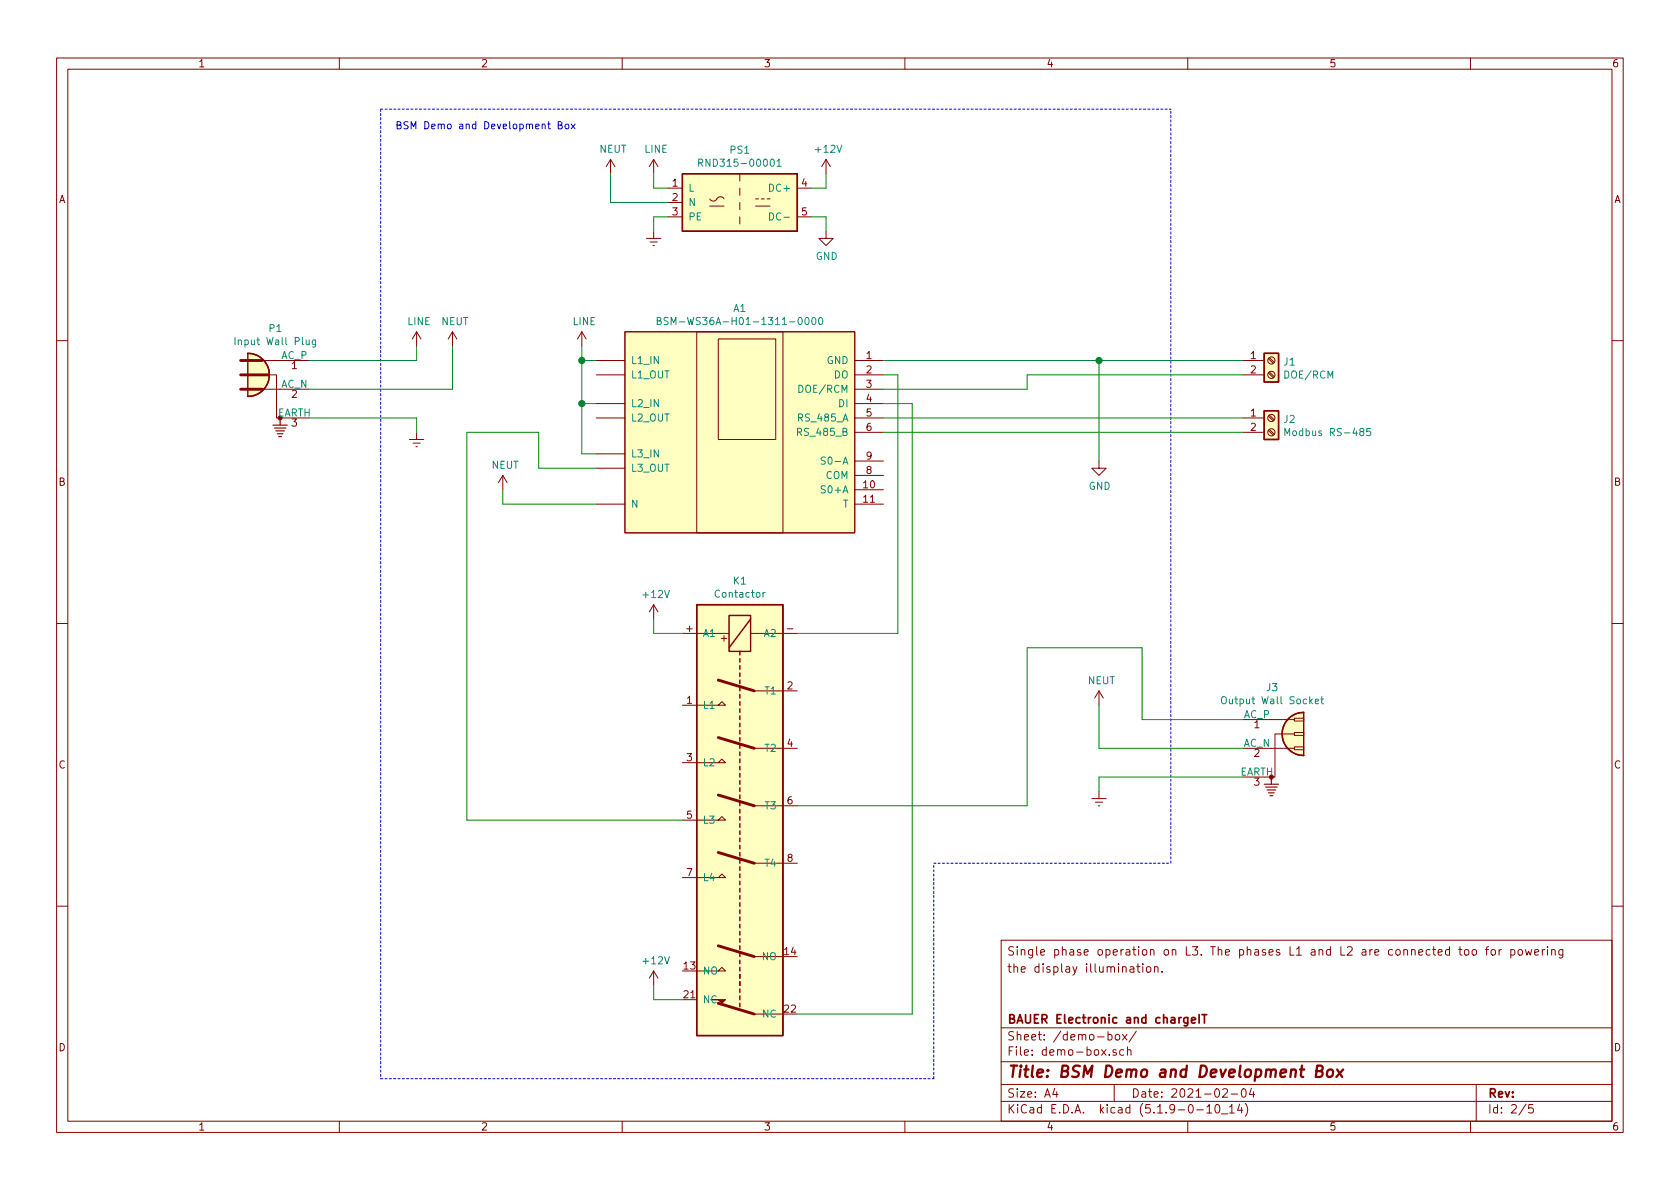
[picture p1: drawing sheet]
<svg xmlns="http://www.w3.org/2000/svg" width="297mm" height="210mm" viewBox="0 0 297 210" stroke-linecap="round" stroke-linejoin="round" font-family="sans-serif">
<g fill="none" stroke="#840000" stroke-width=".18">
<path d="M10 10.3h277v189.9h-277zM12 12.2h273v186.1h-273zM60 10.3v1.9M110 10.3v1.9M160 10.3v1.9M210 10.3v1.9M260 10.3v1.9M107.9 28.2l-.7 1.3M107.9 28.2v2.5M107.9 28.2l.8 1.3M115.6 28.2v2.5M115.6 28.2l-.8 1.3"/>
<path d="M115.6 28.2l.7 1.3M118.1 33.3h2.5M118.1 35.8h2.5M118.1 38.3h2.5M125.5 35.2a.81 .81 0 0 0 .8 .3 .81 .81 0 0 0 .6-.5 .73 .73 0 0 1 1.1 .2M125.5 36.4h2.5M130.8 30.7v1.3M130.8 33.3v1.2M130.8 35.8v1.3M130.8 38.3v1.3M133.6 36.4h2.5M133.6 35.2h.5"/>
<path d="M134.6 35.2h.5M135.6 35.2h.5M141 33.3h2.5M141 38.3h2.5M146 28.2l-.7 1.3M146 28.2v2.5M146 28.2l.8 1.3M73.7 58.7l-.8 1.2M73.7 58.7v2.5M73.7 58.7l.7 1.2M80 58.7l-.8 1.2M80 58.7v2.5"/>
<path d="M80 58.7l.8 1.2M102.9 58.7l-.8 1.2M102.9 58.7v2.5M102.9 58.7l.7 1.2M110.5 58.7h40.6v35.5h-40.6zM114.3 42.2h2.5M114.9 42.8h1.3M115.4 43.4h.3M115.6 40.9v1.3M123.2 58.7h15.2v35.5h-15.2zM127 59.9h10.2v17.8h-10.2zM146 40.9v1.3h1.3l-1.3 1.2-1.2-1.2h1.2"/>
<path d="M10 60.2h2M42.5 66.3h6.4v7.6h5.7M46.4 68.8h8.2M46.4 63.7h8.2M72.4 77.7h2.5M73 78.4h1.3M73.5 79h.3M73.7 76.4v1.3M105.4 63.7h5.1M105.4 73.9h5.1M105.4 66.3h5.1M105.4 71.4h5.1"/>
<path d="M151.1 68.8h5.1M151.1 63.7h5.1M151.1 73.9h5.1M151.1 76.4h5.1M151.1 66.3h5.1M151.1 71.4h5.1M219.7 63.7h3.8M219.7 73.9h3.8M219.7 76.4h3.8M219.7 66.3h3.8M224.3 76.1l.8 .9M224.3 73.6l.8 .8"/>
<path d="M224.3 66l.8 .8M224.3 63.4l.8 .9M224.4 75.9l.9 .9M224.4 73.4l.9 .8M224.4 65.8l.9 .8M224.4 63.2l.9 .9M285 60.2h2M88.9 84.1l-.8 1.2M88.9 84.1v2.5M88.9 84.1l.8 1.2M105.4 89.1h5.1M105.4 80.3h5.1"/>
<path d="M105.4 82.8h5.1M151.1 86.6h5.1M151.1 89.1h5.1M151.1 84.1h5.1M151.1 81.5h5.1M194.3 81.5v1.3h1.3l-1.3 1.3-1.3-1.3h1.3M10 110.3h2M115.6 106.9v2.6M115.6 106.9l-.8 1.3M115.6 106.9l.7 1.3M120.6 112h8.3M132.7 112h8.3"/>
<path d="M285 110.3h2M120.6 124.7h7.7l-.7-.6-.6 .6M120.6 134.9h7.7l-.7-.7-.6 .7M133.3 122.2h7.7M133.3 132.3h7.7M194.3 122.2v2.5M194.3 139.9v1.3M194.3 122.2l-.8 1.2M194.3 122.2l.8 1.2M219.7 132.3h9.2M219.7 127.2h9.2M228.9 132.1h1.6v.5h-1.6z"/>
<path d="M228.9 129.5h1.6v.5h-1.6zM228.9 127h1.6v.5h-1.6zM228.9 129.8h-3.5v7.6h-5.7M120.6 145h7.7l-.7-.6-.6 .6M120.6 155.2h7.7l-.7-.6-.6 .6M133.3 142.5h7.7M133.3 152.6h7.7M193 141.2h2.6M193.7 141.9h1.2M194.2 142.5h.2M10 160.2h2M115.6 171.7v2.5"/>
<path d="M115.6 171.7l-.8 1.3M115.6 171.7l.7 1.3M123.2 171.7h5.1l-.7-.6-.6 .6M133.3 169.2h5.1M133.3 179.3h5.1M177 166.3h108v32h-108zM199.8 171h.6l.1 .9M200.5 171.3l-.5 .1-.2 .2v.3h.2h.5M201 170.9h.5M201.2 170.4v1.3l.3 .2M202.1 170.4v.2M202.1 170.9v1"/>
<path d="M202.8 171.1l.2-.2 .4 .2v.7l-.2 .1-.4-.1zM204.1 171.1l.2-.2 .4 .1v.9M204.1 170.9v1M205.5 171.8v.1M257.9 167.9h.6M258.1 167.4v1.3l.4 .2M259 168l.2-.1 .4 .1v.8l-.2 .1-.4-.1zM260.3 168l.3-.1 .4 .1v.8l-.2 .1-.5-.1zM262.6 167.9h.6M263.2 167.4l-.4 .2v1.3M263.7 168l.2-.1 .4 .1v.8l-.2 .1-.4-.1zM265 167.9v1"/>
<path d="M265.5 167.9l-.5 .3M267.1 168l.5-.1 .2 .3v.6l-.2 .1-.5-.1M267.1 167.9v1.5M268.5 168l.2-.1 .4 .1 .1 .6-.1 .2-.4 .1-.2-.1zM269.7 167.9l.3 1 .3-.7 .3 .7 .2-1M271.3 168.4l.8-.1-.1-.3-.4-.1-.3 .2 .1 .7h.6M272.7 167.9v1M273.1 167.9l-.4 .3M273.6 167.4v.2M273.6 167.9v1M274.3 168h.1a.37 .37 0 0 1 .6 .1v.8M274.3 167.9v1"/>
<path d="M276.3 167.9v1.2l-.3 .3-.3-.1M276.3 168l-.4-.1-.3 .3 .1 .6 .2 .1 .4-.1M285 160.2h2M60 198.3v1.9M110 198.3v1.9M160 198.3v1.9M177 194.8h108M177 191.8h108M177 187.8h108M177 181.8h108M186.5 192.5l-.4 1h1M186.8 193v1"/>
<path d="M195.9 183l.4-.1 .3 .3-.1 .6-.2 .1-.4-.1M195.9 182.4v1.5M197 191.8v3M197.3 183.1l.2-.2 .4 .2v.7l-.2 .1-.4-.1zM197.3 185.7l-.3-.1-.2 .2v.2l.5 .2v.3h-.5M198.5 182.9l.8 1M198.7 185.7l-.4-.1-.3 .3v.6l.3 .1 .4-.1M199.3 182.9l-.8 1M199.3 185.7l.2-.1 .4 .1 .1 .9M199.3 185.1v1.5M200.9 182.3l-1.3 2M210 198.3v1.9"/>
<path d="M211.6 196.3h1.2M213.4 195.8l.4-.5v1.5M213.4 196.8h.8M215 195.4l.3-.1a.94 .94 0 0 1 0 1.5 .8 .8 0 0 1-.6-.6 .8 .8 0 0 1 .3-.8zM216 197h1.1M216.2 192.7l.2-.2h.4l.2 .5-.9 1h.9M217.4 195.8l.4-.5v1.5M217.4 196.8h.8M217.7 193.5h1.1M219.2 195.2l-.4 1.1h.9M219.5 195.8v1M219.6 192.7l.4-.2a.94 .94 0 0 1 0 1.5 .82 .82 0 0 1-.4-1.3z"/>
<path d="M220.2 195.1a1.71 1.71 0 0 1 0 2.3M221.3 192.5l-.4 1h.9M221.6 193v1M260 198.3v1.9M261 191.8v6.5M269.8 195.2l-1.2 2M271 195.3h-.7v.7l.2-.1 .5 .1 .1 .2-.1 .5-.2 .1-.5-.1"/>
<circle cx="224.8" cy="66.3" r=".63"/>
<circle cx="224.8" cy="76.4" r=".63"/>
<circle cx="224.8" cy="63.7" r=".63"/>
<circle cx="224.8" cy="73.9" r=".63"/>
</g>
<path d="M232.8 189.4h.6a.5 .5 0 0 0 .5-.4 .5 .5 0 0 0-.3-.6h-.7l-.3 2h.8a.53 .53 0 0 0 .5-.5 .53 .53 0 0 0-.5-.5M234.8 189.3a.51 .51 0 0 1 .5-.2 .51 .51 0 0 1 .4 .4l-.1 .6a.54 .54 0 0 1-.5 .4 .54 .54 0 0 1-.5-.4zM236.4 189.1l.9 1.3M237.5 189.1l-1.2 1.3" fill="none" stroke="#840000" stroke-width=".41"/>
<path d="M212 179.4v1.5M212.5 179.4h.9M213 179.4v1.5M210.7 180.4l.7-.1-.1-.3-.4-.1-.2 .2v.7h.6" fill="none" stroke="#840000" stroke-width=".3"/>
<g fill="#ffffc2" stroke="#ffffc2" stroke-width=".18">
<path d="M123.2 106.9h15.2v76.2h-15.2z"/>
<path d="M43.8 62.5a3.8 3.8 0 0 1 3.8 3.8 3.8 3.8 0 0 1-3.8 3.8z"/>
<path d="M227.8 127.1a3.7 3.7 0 0 1 2.7-1.1v7.6a3.8 3.8 0 0 1-3.5-2.3 3.8 3.8 0 0 1 .8-4.2z"/>
<path d="M223.5 72.6h2.6v5.1h-2.6z"/>
<path d="M120.6 30.7h20.4v10.2h-20.4z"/>
<path d="M110.5 58.7h40.6v35.5h-40.6z"/>
<path d="M223.5 62.5h2.6v5.1h-2.6z"/>
</g>
<g fill="none" stroke="#840000" stroke-width=".25">
<path d="M120.6 30.7h20.4v10.2h-20.4zM43.8 62.5a3.8 3.8 0 0 1 3.8 3.8 3.8 3.8 0 0 1-3.8 3.8zM223.5 72.6h2.6v5.1h-2.6zM223.5 62.5h2.6v5.1h-2.6zM123.2 106.9h15.2v76.2h-15.2zM128.9 108.8h3.8v6.4h-3.8zM130.8 115.2v.6M130.8 116.5v.6M130.8 117.7v.7M130.8 119v.6M132.7 109.5l-3.8 5M130.8 120.3v.6"/>
<path d="M130.8 121.5v.7M130.8 122.8v.6M130.8 124.1v.6M130.8 125.3v.7M130.8 126.6v.6M130.8 127.9v.6M130.8 129.2v.6M130.8 130.4v.7M130.8 131.7v.6M130.8 133v.6M130.8 134.2v.7M130.8 135.5v.6"/>
<path d="M130.8 136.8v.6M130.8 138v.7M130.8 139.3v.6M227.8 127.1a3.7 3.7 0 0 1 2.7-1.1v7.6a3.8 3.8 0 0 1-3.5-2.3 3.8 3.8 0 0 1 .8-4.2zM130.8 140.6v.6M130.8 141.9v.6M130.8 143.1v.7M130.8 144.4v.6M130.8 145.7v.6M130.8 146.9v.7M130.8 148.2v.6M130.8 149.5v.6"/>
<path d="M130.8 150.7v.7M130.8 152v.6M130.8 153.3v.6M130.8 154.6v.6M130.8 155.8v.7M130.8 157.1v.6M130.8 158.4v.6M130.8 159.6v.7M130.8 160.9v.6M130.8 162.2v.6M130.8 163.4v.7M130.8 164.7v.6"/>
<path d="M130.8 166v.6M130.8 167.3v.6M130.8 168.5v.7M130.8 169.8v.6M130.8 171.1v.6M130.8 172.3v.7M130.8 173.6v.6M130.8 174.9v.6M130.8 176.1v.7M130.8 177.4v.6"/>
</g>
<path d="M42.5 68.8h3.9M42.5 66.3h5M42.5 63.7h3.9M127 120.3l6.3 1.9M127 130.4l6.3 1.9M127 140.6l6.3 1.9M127 150.7l6.3 1.9M127 167.3l6.3 1.9M127 177.4l6.3 1.9" fill="none" stroke="#840000" stroke-width=".51"/>
<path d="M125.7 176.8h2.6l-.7 .6-.6-.6z" fill="#840000" stroke="#840000" stroke-width=".18"/>
<g fill="none" stroke="#008484" stroke-width=".18">
<path d="M123.5 28.8l.7-.1v-.4l-.2-.2h-.5v1.3M123.9 28.8l.4 .6M136.1 37.6a.64 .64 0 0 1 .7 .7 .64 .64 0 0 1-.7 .6zM137.4 28.5l.3-.4v1.3M137.4 29.4h.7M41.6 59.7v1.3M116.2 56.7h.5l.2-.2-.1-.2-.6-.2v1.3h.5l.2-.1v-.3l-.3-.3M118.1 56.2l-.4-.1-.2 .2-.1 .2 .1 .2 .5 .2 .1 .3-.2 .2-.5-.1M142.4 56.3l.2-.2a.67 .67 0 0 1 .5 .7 .67 .67 0 0 1-.5 .6l-.2-.2-.1-.3zM143.6 56.3l.2-.2a.69 .69 0 0 1 .5 .7 .69 .69 0 0 1-.5 .6l-.2-.1-.1-.4zM144.9 56.3l.1-.2a.67 .67 0 0 1 .5 .7 .67 .67 0 0 1-.5 .6l-.3-.5zM55.8 60.1v1.2l-.2 .1-.3-.1"/>
<path d="M55.8 60.2l-.4-.1-.2 .2 .1 .6h.5M141.2 68.1a.64 .64 0 0 1 .8 .7 .64 .64 0 0 1-.8 .6zM227.2 77v-1.2l.4 .9 .4-.9v1.2M242.3 75.8h-.6l-.1 .6 .5-.2 .3 .3v.3l-.3 .2-.5-.1M145.9 80.9l-.5-.1-.2 .1v.4l.6 .3 .1 .3-.2 .2-.5-.1M135.3 104.8l-.4 .2M216.2 123.3l.1-.1a.44 .44 0 0 1 .5 .4v.7l-.3 .2-.3-.1a.93 .93 0 0 1 0-1.1zM232.6 124l.5-.1v-.2l-.4-.1-.1 .2v.6h.5M233.5 123.6h.5M233.7 123.2v1.1l.3 .2"/>
</g>
<path d="M48.3 75.2h2.5M48.5 75.7h2M48.8 76.2h1.5M49 76.7h1M49.3 77.2h.5M49.5 73.9v1.3M223.5 138.7h2.6M223.8 139.2h2M224 139.7h1.6M224.8 137.4v1.3M224.3 140.2h1M224.5 140.7h.5" fill="none" stroke="#840000" stroke-width=".2"/>
<path d="M67.3 19.3v171.4M67.3 19.3h139.7M165.1 152.6h41.9M207 152.6v-133.3M67.3 190.7h97.8M165.1 190.7v-38.1" fill="none" stroke="#0000c2" stroke-width=".18" stroke-dasharray=".4 .4"/>
<g fill="none" stroke="#008400" stroke-width=".18">
<path d="M107.9 30.7v5.1h10.2M115.6 30.7v2.6h2.5M118.1 38.3h-2.5v2.6M143.5 38.3h2.5v2.6M146 30.7v2.6h-2.5M54.6 73.9h19.1v2.5M73.7 61.2v2.5h-19.1M80 61.2v7.6h-25.4M102.9 63.7h2.5M102.9 61.2v19.1h2.5M102.9 71.4h2.5M156.2 73.9h63.5"/>
<path d="M156.2 76.4h63.5M156.2 63.7h63.5M156.2 66.3h2.5v45.7h-17.7M156.2 71.4h5.1v107.9h-20.3M194.3 63.7v17.8M219.7 66.3h-38.1v2.5h-25.4M88.9 86.6v2.5h16.5M105.4 82.8h-10.2v-6.4h-12.7v68.6h38.1M115.6 109.5v2.5h5M194.3 124.7v7.6h25.4M219.7 127.2h-17.8v-12.7h-20.3v28h-40.6M219.7 137.4h-25.4v2.5"/>
<path d="M115.6 174.2v2.6h5"/>
</g>
<path d="M98.7 22.1h.5l.2-.2-.1-.3-.6-.1v1.3h.5l.2-.1v-.4l-.3-.2M100 22l.3-.1 .3 .3-.1 .5-.3 .1-.3-.3zM101 21.9l.7 .9M101.7 21.9l-.7 .9" fill="none" stroke="#0000c2" stroke-width=".18"/>
<g fill="#008400" stroke="#008400" stroke-width=".25">
<circle cx="194.3" cy="63.7" r=".51"/>
<circle cx="102.9" cy="71.4" r=".51"/>
<circle cx="102.9" cy="63.7" r=".51"/>
</g>
<text font-size="2.8" fill="#840000" x="178" y="190.5">Title: BSM Demo and Development Box</text>
<g font-size="2.1" fill="#840000">
<text x="178" y="172">the display illumination.</text>
<text x="178" y="169">Single phase operation on L3. The phases L1 and L2 are connected too for powering</text>
<text x="178" y="184">Sheet: /demo-box/</text>
<text x="178" y="181">BAUER Electronic and chargeIT</text>
<text x="178" y="186.7">File: demo-box.sch</text>
<text x="178" y="196.9">KiCad E.D.A. kicad (5.1.9-0-10_14)</text>
<text x="178" y="194.1">Size: A4</text>
<text x="200" y="194.1">Date: 2021-02-04</text>
<text x="263" y="194.1">Rev:</text>
<text x="263" y="196.9">Id: 2/5</text>
</g>
<g font-size="1.8" fill="#840000">
<text x="35" y="11.9">1</text>
<text x="85" y="11.9">2</text>
<text x="135" y="11.9">3</text>
<text x="185" y="11.9">4</text>
<text x="235" y="11.9">5</text>
<text x="285" y="11.9">6</text>
<text x="10.4" y="35.9">A</text>
<text x="118.9" y="33">1</text>
<text x="118.9" y="35.6">2</text>
<text x="141.8" y="33">4</text>
<text x="285.4" y="35.9">A</text>
<text x="118.9" y="38.1">3</text>
<text x="141.8" y="38.1">5</text>
<text x="51.6" y="65.3">1</text>
<text x="153.2" y="63.5">1</text>
<text x="221.1" y="63.5">1</text>
<text x="51.6" y="70.4">2</text>
<text x="153.2" y="66">2</text>
<text x="153.2" y="68.6">3</text>
<text x="153.2" y="71.1">4</text>
<text x="221.1" y="66">2</text>
<text x="51.6" y="75.4">3</text>
<text x="153.2" y="73.7">5</text>
<text x="153.2" y="76.2">6</text>
<text x="221.1" y="73.7">1</text>
<text x="221.1" y="76.2">2</text>
<text x="153.2" y="83.8">8</text>
<text x="153.2" y="81.3">9</text>
<text x="10.4" y="85.9">B</text>
<text x="152.7" y="86.4">10</text>
<text x="152.7" y="88.9">11</text>
<text x="285.4" y="85.9">B</text>
<text x="121.4" y="111.8">+</text>
<text x="128.6" y="113.4" transform="rotate(-90 128.6 113.4)">+</text>
<text x="139.4" y="111.8">-</text>
<text x="121.4" y="124.5">1</text>
<text x="139.2" y="121.9">2</text>
<text x="221.8" y="128.8">1</text>
<text x="10.4" y="135.9">C</text>
<text x="121.4" y="134.6">3</text>
<text x="139.2" y="132.1">4</text>
<text x="221.8" y="133.9">2</text>
<text x="285.4" y="135.9">C</text>
<text x="139.2" y="142.2">6</text>
<text x="221.8" y="138.9">3</text>
<text x="121.4" y="144.8">5</text>
<text x="121.4" y="154.9">7</text>
<text x="139.2" y="152.4">8</text>
<text x="121" y="171.4">13</text>
<text x="138.7" y="168.9">14</text>
<text x="121" y="176.5">21</text>
<text x="138.7" y="179.1">22</text>
<text x="10.4" y="185.9">D</text>
<text x="285.4" y="185.9">D</text>
<text x="35" y="199.9">1</text>
<text x="85" y="199.9">2</text>
<text x="135" y="199.9">3</text>
<text x="185" y="199.9">4</text>
<text x="235" y="199.9">5</text>
<text x="285" y="199.9">6</text>
</g>
<text font-size="1.8" fill="#0000c2" x="69.8" y="22.9">BSM Demo and Development Box</text>
<g font-size="1.8" fill="#008484">
<text x="106" y="27">NEUT</text>
<text x="114" y="27">LINE</text>
<text x="124.7" y="29.5">RND315-00001</text>
<text x="129.1" y="27.2">PS1</text>
<text x="144.3" y="27">+12V</text>
<text x="121.7" y="33.9">L</text>
<text x="136.4" y="33.9">DC+</text>
<text x="121.7" y="36.4">N</text>
<text x="121.7" y="39">PE</text>
<text x="136.8" y="39">DC-</text>
<text x="144.2" y="46">GND</text>
<text x="47.6" y="58.7">P1</text>
<text x="72.1" y="57.5">LINE</text>
<text x="78" y="57.5">NEUT</text>
<text x="101.3" y="57.5">LINE</text>
<text x="119.1" y="57.5">BSM-WS36A-H01-1311-0000</text>
<text x="129.7" y="55.2">A1</text>
<text x="42.3" y="61">Input Wall Plug</text>
<text x="49.7" y="63.5">AC_P</text>
<text x="111.5" y="64.4">L1_IN</text>
<text x="146.2" y="64.4">GND</text>
<text x="227" y="64.6">J1</text>
<text x="49.7" y="68.6">AC_N</text>
<text x="111.5" y="66.9">L1_OUT</text>
<text x="141.8" y="69.5">DOE/RCM</text>
<text x="147.5" y="66.9">DO</text>
<text x="227.3" y="66.9">DOE/RCM</text>
<text x="49" y="73.7">EARTH</text>
<text x="111.5" y="72">L2_IN</text>
<text x="111.5" y="74.5">L2_OUT</text>
<text x="141.5" y="74.5">RS_485_A</text>
<text x="141.5" y="77.1">RS_485_B</text>
<text x="148.3" y="72">DI</text>
<text x="227" y="74.8">J2</text>
<text x="228.1" y="77.1">Modbus RS-485</text>
<text x="86.9" y="82.9">NEUT</text>
<text x="111.5" y="80.9">L3_IN</text>
<text x="111.5" y="83.4">L3_OUT</text>
<text x="146.1" y="82.2">S0-A</text>
<text x="111.5" y="89.8">N</text>
<text x="145.6" y="87.2">S0+A</text>
<text x="146" y="84.7">COM</text>
<text x="149" y="89.8">T</text>
<text x="192.5" y="86.6">GND</text>
<text x="113.9" y="105.8">+12V</text>
<text x="126.6" y="105.7">Contactor</text>
<text x="129.7" y="103.4">K1</text>
<text x="124.2" y="112.6">A1</text>
<text x="135.2" y="112.6">A2</text>
<text x="124.2" y="125.3">L1</text>
<text x="135.4" y="122.8">T1</text>
<text x="192.3" y="121">NEUT</text>
<text x="216.8" y="124.5">Output Wall Socket</text>
<text x="224" y="122.2">J3</text>
<text x="219.9" y="127">AC_P</text>
<text x="124.2" y="135.5">L2</text>
<text x="135.4" y="133">T2</text>
<text x="219.2" y="137.2">EARTH</text>
<text x="219.8" y="132.1">AC_N</text>
<text x="135.4" y="143.1">T3</text>
<text x="124.2" y="145.7">L3</text>
<text x="124.2" y="155.8">L4</text>
<text x="135.4" y="153.3">T4</text>
<text x="113.9" y="170.5">+12V</text>
<text x="124.2" y="172.3">NO</text>
<text x="134.8" y="169.8">NO</text>
<text x="124.2" y="177.4">NC</text>
<text x="134.8" y="180">NC</text>
</g>
</svg>
